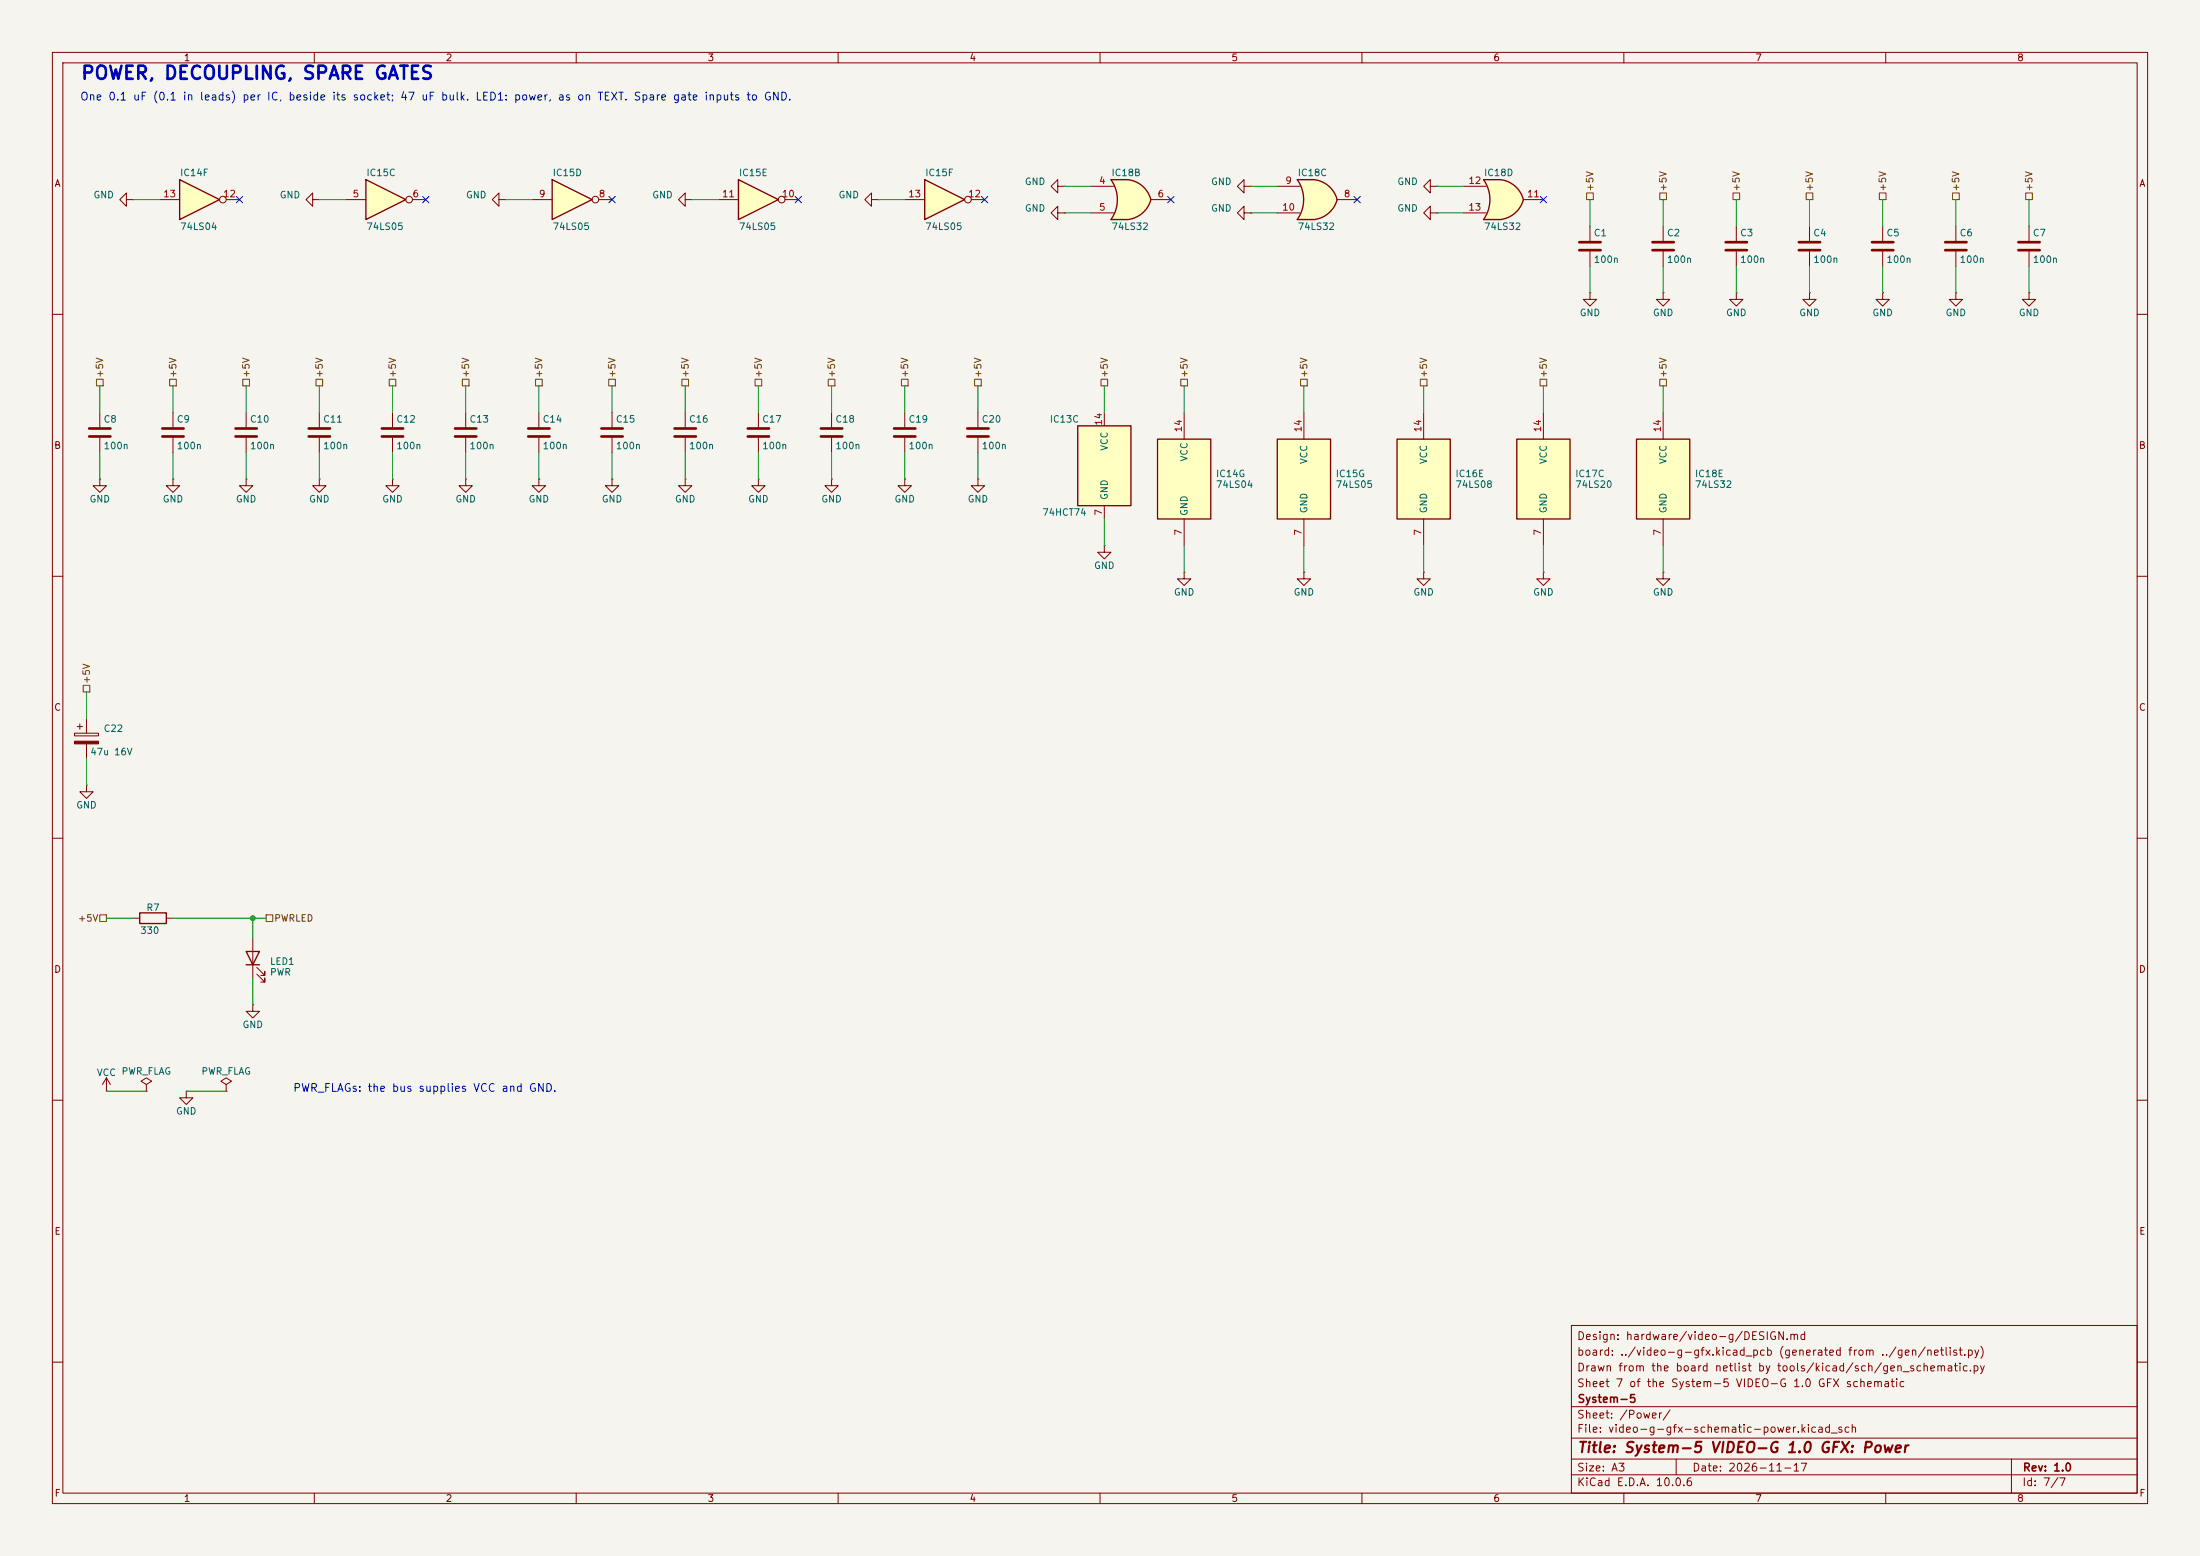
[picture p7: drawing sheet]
<svg xmlns="http://www.w3.org/2000/svg" width="420mm" height="297mm" viewBox="0 0 420 297" stroke-linecap="round" stroke-linejoin="round" font-family="sans-serif">
<path d="M0 0h420v297h-420z" fill="#f5f4ef" stroke="#f5f4ef" stroke-width=".19"/>
<g fill="none" stroke="#840000" stroke-width=".19">
<path d="M10 10h400v277h-400zM12 12h396v273h-396zM60 10v2M110 10v2M160 10v2M210 10v2M260 10v2M310 10v2M360 10v2M24.1 38.1v-1.3l-1.2 1.3 1.2 1.3v-1.3h1.3M25.4 38.1h.1M10 60h2"/>
<path d="M61 78.7v2.8M408 60h2M61 83.6v2.8M10 110h2M408 110h2M10 160h2M408 160h2M10 210h2M408 210h2M300 253h108v32h-108zM10 260h2M300 278.5h108"/>
<path d="M300 274.5h108M300 268.5h108M320 278.5v3M384 278.5v6.5M408 260h2M60 285v2M110 285v2M160 285v2M210 285v2M260 285v2M300 281.5h108M310 285v2"/>
<path d="M360 285v2"/>
</g>
<path d="M58.9 81.8h4.1M58.9 83.3h4.1" fill="none" stroke="#840000" stroke-width=".51"/>
<path d="M283.2 34.3h3.2M283.2 41.9h3.2" fill="none" stroke="#ffffc2" stroke-width=".19"/>
<g fill="#ffffc2" stroke="#ffffc2" stroke-width=".19">
<path d="M285.8 36.8l5 1.3a5.2 5.2 0 0 1-4.4 3.8z"/>
<path d="M286.4 34.3a5.1 5.1 0 0 1 4.4 3.8l-5 1.3z"/>
</g>
<path d="M283.2 34.3h3.2v7.6h-3.2a6.7 6.7 0 0 0 0-7.6z" fill="#ffffc2"/>
<path d="M283.2 34.3h3.2a5.1 5.1 0 0 1 4.4 3.8 5.2 5.2 0 0 1-4.4 3.8h-3.2a6.6 6.6 0 0 0 0-7.6z" fill="none" stroke="#840000" stroke-width=".25"/>
<path d="M279.4 35.6h4.3M290.8 38.1h3.8M279.4 40.6h4.3M186.7 91.4v1.3h1.3l-1.3 1.3-1.3-1.3h1.3M186.7 91.4h.1M294.6 109.2v1.3h1.3l-1.3 1.3-1.2-1.3h1.2M294.6 109.2h.1M317.5 109.2v1.3h1.3l-1.3 1.3-1.3-1.3h1.3M317.5 109.2h.1" fill="none" stroke="#840000" stroke-width=".19"/>
<path d="M176.5 34.3l7.6 3.8-7.6 3.8z" fill="#ffffc2"/>
<path d="M176.5 34.3l7.6 3.8-7.6 3.8z" fill="none" stroke="#840000" stroke-width=".25"/>
<g fill="none" stroke="#840000" stroke-width=".19">
<path d="M172.7 38.1h3.8M185.4 38.1h2.6"/>
<circle cx="184.8" cy="38.1" r=".63"/>
</g>
<path d="M289.6 83.8h10.1v15.3h-10.1z" fill="#ffffc2"/>
<path d="M289.6 83.8h10.1v15.3h-10.1z" fill="none" stroke="#840000" stroke-width=".25"/>
<path d="M294.6 78.7v5.1M294.6 99.1v5" fill="none" stroke="#840000" stroke-width=".19"/>
<path d="M312.4 83.8h10.2v15.3h-10.2z" fill="#ffffc2"/>
<path d="M312.4 83.8h10.2v15.3h-10.2z" fill="none" stroke="#840000" stroke-width=".25"/>
<path d="M166.4 38.1v-1.3l-1.3 1.3 1.3 1.3v-1.3h1.2M167.6 38.1h.1M317.5 78.7v5.1M317.5 99.1v5M271.8 109.2v1.3h1.2l-1.2 1.3-1.3-1.3h1.3M271.8 109.2h.1" fill="none" stroke="#840000" stroke-width=".19"/>
<path d="M266.7 83.8h10.2v15.3h-10.2z" fill="#ffffc2"/>
<path d="M266.7 83.8h10.2v15.3h-10.2z" fill="none" stroke="#840000" stroke-width=".25"/>
<path d="M271.8 78.7v5.1M271.8 99.1v5M248.9 109.2v1.3h1.3l-1.3 1.3-1.3-1.3h1.3M248.9 109.2h.1" fill="none" stroke="#840000" stroke-width=".19"/>
<path d="M243.8 83.8h10.2v15.3h-10.2z" fill="#ffffc2"/>
<path d="M243.8 83.8h10.2v15.3h-10.2z" fill="none" stroke="#840000" stroke-width=".25"/>
<g fill="none" stroke="#840000" stroke-width=".19">
<path d="M273 40.6v-1.2l-1.2 1.2 1.2 1.3v-1.3h1.3M274.3 40.6h.1M303.5 55.9v1.3h1.3l-1.3 1.2-1.2-1.2h1.2M303.5 55.9h.1M303.5 43.2v2.8M303.5 48v2.8M317.5 55.9v1.3h1.3l-1.3 1.2-1.3-1.2h1.3M317.5 55.9h.1M317.5 43.2v2.8M317.5 48v2.8M158.7 78.7v2.8M172.7 78.7v2.8"/>
<path d="M248.9 78.7v5.1M158.7 91.4v1.3h1.3l-1.3 1.3-1.2-1.3h1.2M158.7 91.4h.1M158.7 83.6v2.8M172.7 91.4v1.3h1.3l-1.3 1.3-1.3-1.3h1.3M172.7 91.4h.1M172.7 83.6v2.8M248.9 99.1v5"/>
</g>
<path d="M301.5 46.2h4.1M301.5 47.8h4.1M315.5 46.2h4M315.5 47.8h4M156.7 81.8h4.1M156.7 83.3h4.1M170.7 81.8h4.1M170.7 83.3h4.1" fill="none" stroke="#840000" stroke-width=".51"/>
<path d="M247.6 34.3h3.2M247.6 41.9h3.2" fill="none" stroke="#ffffc2" stroke-width=".19"/>
<g fill="#ffffc2" stroke="#ffffc2" stroke-width=".19">
<path d="M250.2 36.8l5.1 1.3a5.2 5.2 0 0 1-4.4 3.8z"/>
<path d="M250.9 34.3a5.1 5.1 0 0 1 4.4 3.8l-5 1.3z"/>
</g>
<path d="M247.6 34.3h3.2v7.6h-3.2a6.7 6.7 0 0 0 0-7.6z" fill="#ffffc2"/>
<path d="M247.6 34.3h3.2a5.1 5.1 0 0 1 4.5 3.8 5.2 5.2 0 0 1-4.4 3.8h-3.3a6.6 6.6 0 0 0 0-7.6z" fill="none" stroke="#840000" stroke-width=".25"/>
<path d="M243.8 35.6h4.4M255.3 38.1h3.8M243.8 40.6h4.4" fill="none" stroke="#840000" stroke-width=".19"/>
<path d="M141 34.3l7.6 3.8-7.6 3.8z" fill="#ffffc2"/>
<path d="M141 34.3l7.6 3.8-7.6 3.8zM26.7 174.2h5v2.1h-5z" fill="none" stroke="#840000" stroke-width=".25"/>
<g fill="none" stroke="#840000" stroke-width=".19">
<path d="M137.2 38.1h3.8M149.9 38.1h2.5M273 35.6v-1.3l-1.2 1.3 1.2 1.2v-1.2h1.3M274.3 35.6h.1M144.8 78.7v2.8M144.8 91.4v1.3h1.2l-1.2 1.3-1.3-1.3h1.3M144.8 91.4h.1M144.8 83.6v2.8M25.4 175.3h1.3M31.7 175.3h1.3M20.3 208.3h.1M20.3 205.7l-.7 1.3"/>
<path d="M20.3 205.7l.8 1.3M20.3 205.7v2.6"/>
<circle cx="149.2" cy="38.1" r=".63"/>
</g>
<path d="M142.7 81.8h4.1M142.7 83.3h4.1" fill="none" stroke="#840000" stroke-width=".51"/>
<path d="M212.1 34.3h3.2M212.1 41.9h3.2" fill="none" stroke="#ffffc2" stroke-width=".19"/>
<g fill="#ffffc2" stroke="#ffffc2" stroke-width=".19">
<path d="M214.7 36.8l5 1.3a5.2 5.2 0 0 1-4.4 3.8z"/>
<path d="M215.3 34.3a5.1 5.1 0 0 1 4.4 3.8l-5 1.3z"/>
</g>
<path d="M212.1 34.3h3.2v7.6h-3.2a6.7 6.7 0 0 0 0-7.6z" fill="#ffffc2"/>
<path d="M215.3 34.3h-3.2a6.6 6.6 0 0 1 0 7.6h3.2M215.3 34.3a5.1 5.1 0 0 1 4.4 3.8M219.7 38.1a5.2 5.2 0 0 1-4.4 3.8M47 181.6h2.5l-1.2 2.6zM47 184.2h2.5" fill="none" stroke="#840000" stroke-width=".25"/>
<g fill="none" stroke="#840000" stroke-width=".19">
<path d="M95.2 38.1v-1.3l-1.2 1.3 1.2 1.3v-1.3h1.3M96.5 38.1h.1M201.9 35.6v-1.3l-1.2 1.3 1.2 1.2v-1.2h1.3M203.2 35.6h.1M208.3 35.6h4.3M219.7 38.1h3.8M237.5 35.6v-1.3l-1.3 1.3 1.3 1.2v-1.2h1.3M238.8 35.6h.1M201.9 40.6v-1.2l-1.2 1.2 1.2 1.3v-1.3h1.3M203.2 40.6h.1M208.3 40.6h4.3M237.5 40.6v-1.2l-1.3 1.2 1.3 1.3v-1.3h1.3"/>
<path d="M238.8 40.6h.1M14.2 140h4.6v.5h-4.6zM14.7 138.7h1M15.2 138.2v1M16.5 137.2v2.8M16.5 149.9v1.2h1.3l-1.3 1.3-1.3-1.3h1.3M16.5 149.9h.1M16.5 142v2.8M48.3 179.1v7.6M48.3 191.8v1.2h1.2l-1.2 1.3-1.3-1.3h1.3M48.3 191.8h.1M49 185.9l1.5 1.6v-.8v.8h-.7"/>
<path d="M49 184.7l1.5 1.5v-.8v.8h-.7M27.9 207l1.1-.6-1.1-.7-1 .7 1 .6v1.3M27.9 208.3h.1M35.6 208.3v1.3h1.2l-1.2 1.2-1.3-1.2h1.3M35.6 208.3h.1M43.2 207l1-.6-1-.7-1 .7 1 .6v1.3M43.2 208.3h.1"/>
</g>
<path d="M14.2 141.5h4.6v.5h-4.6z" fill="#840000" stroke="#840000" stroke-width=".19"/>
<path d="M69.8 34.3l7.7 3.8-7.7 3.8z" fill="#ffffc2"/>
<path d="M69.8 34.3l7.7 3.8-7.7 3.8z" fill="none" stroke="#840000" stroke-width=".25"/>
<g fill="none" stroke="#840000" stroke-width=".19">
<path d="M66 38.1h3.8M78.7 38.1h2.6"/>
<circle cx="78.1" cy="38.1" r=".63"/>
</g>
<path d="M105.4 34.3l7.6 3.8-7.6 3.8z" fill="#ffffc2"/>
<path d="M105.4 34.3l7.6 3.8-7.6 3.8z" fill="none" stroke="#840000" stroke-width=".25"/>
<g fill="none" stroke="#840000" stroke-width=".19">
<path d="M101.6 38.1h3.8M114.3 38.1h2.5"/>
<circle cx="113.7" cy="38.1" r=".63"/>
</g>
<path d="M221 83.8h10.1v15.3h-10.1z" fill="#ffffc2"/>
<path d="M221 83.8h10.1v15.3h-10.1z" fill="none" stroke="#840000" stroke-width=".25"/>
<path d="M130.8 38.1v-1.3l-1.3 1.3 1.3 1.3v-1.3h1.3M132.1 38.1h.1M226.1 78.7v5.1M226.1 99.1v5M210.8 104.1v1.3h1.3l-1.3 1.3-1.3-1.3h1.3M210.8 104.1h.1" fill="none" stroke="#840000" stroke-width=".19"/>
<path d="M205.7 81.3h10.2v15.2h-10.2z" fill="#ffffc2"/>
<path d="M205.7 81.3h10.2v15.2h-10.2z" fill="none" stroke="#840000" stroke-width=".25"/>
<g fill="none" stroke="#840000" stroke-width=".19">
<path d="M59.7 38.1v-1.3l-1.3 1.3 1.3 1.3v-1.3h1.3M61 38.1h.1M331.5 55.9v1.3h1.2l-1.2 1.2-1.3-1.2h1.3M331.5 55.9h.1M331.5 43.2v2.8M331.5 48v2.8M345.4 55.9v1.3h1.3l-1.3 1.2-1.2-1.2h1.2M345.4 55.9h.1M345.4 43.2v2.8M345.4 48v2.8M359.4 55.9v1.3h1.3l-1.3 1.2-1.3-1.2h1.3M359.4 55.9h.1"/>
<path d="M359.4 43.2v2.8M359.4 48v2.8M373.4 43.2v2.8M373.4 48v2.8M387.3 55.9v1.3h1.3l-1.3 1.2-1.2-1.2h1.2M387.3 55.9h.1M387.3 43.2v2.8M387.3 48v2.8M19 78.7v2.8M33 78.7v2.8M47 78.7v2.8M74.9 78.7v2.8"/>
<path d="M88.9 78.7v2.8M102.9 78.7v2.8M116.8 78.7v2.8M130.8 78.7v2.8M186.7 78.7v2.8M210.8 78.7v2.6M19 91.4v1.3h1.3l-1.3 1.3-1.2-1.3h1.2M19 91.4h.1M19 83.6v2.8M33 91.4v1.3h1.3l-1.3 1.3-1.3-1.3h1.3M33 91.4h.1M33 83.6v2.8"/>
<path d="M47 91.4v1.3h1.3l-1.3 1.3-1.3-1.3h1.3M47 91.4h.1M47 83.6v2.8M61 91.4v1.3h1.2l-1.2 1.3-1.3-1.3h1.3M61 91.4h.1M74.9 91.4v1.3h1.3l-1.3 1.3-1.2-1.3h1.2M74.9 91.4h.1M74.9 83.6v2.8M88.9 91.4v1.3h1.3l-1.3 1.3-1.3-1.3h1.3M88.9 91.4h.1M88.9 83.6v2.8M102.9 91.4v1.3h1.2l-1.2 1.3-1.3-1.3h1.3"/>
<path d="M102.9 91.4h.1M102.9 83.6v2.8M116.8 91.4v1.3h1.3l-1.3 1.3-1.2-1.3h1.2M116.8 91.4h.1M116.8 83.6v2.8M130.8 91.4v1.3h1.3l-1.3 1.3-1.3-1.3h1.3M130.8 91.4h.1M130.8 83.6v2.8M186.7 83.6v2.8M210.8 96.5v2.6M226.1 109.2v1.3h1.2l-1.2 1.3-1.3-1.3h1.3M226.1 109.2h.1"/>
</g>
<g fill="none" stroke="#840000" stroke-width=".51">
<path d="M329.4 46.2h4.1M329.4 47.8h4.1M343.4 46.2h4.1M343.4 47.8h4.1M357.4 46.2h4M357.4 47.8h4M371.3 46.2h4.1M371.3 47.8h4.1M385.3 46.2h4.1M385.3 47.8h4.1M17 81.8h4.1M17 83.3h4.1"/>
<path d="M31 81.8h4.1M31 83.3h4.1M45 81.8h4M45 83.3h4M72.9 81.8h4.1M72.9 83.3h4.1M86.9 81.8h4M86.9 83.3h4M100.8 81.8h4.1M100.8 83.3h4.1M114.8 81.8h4.1M114.8 83.3h4.1"/>
<path d="M128.8 81.8h4M128.8 83.3h4M184.7 81.8h4M184.7 83.3h4"/>
</g>
<path d="M34.3 34.3l7.6 3.8-7.6 3.8z" fill="#ffffc2"/>
<path d="M34.3 34.3l7.6 3.8-7.6 3.8z" fill="none" stroke="#840000" stroke-width=".25"/>
<g fill="none" stroke="#840000" stroke-width=".19">
<path d="M30.5 38.1h3.8M43.2 38.1h2.5M373.4 55.9v1.3h1.2l-1.2 1.2-1.3-1.2h1.3M373.4 55.9h.1"/>
<circle cx="42.5" cy="38.1" r=".63"/>
</g>
<g fill="none" stroke="#725600" stroke-width=".19">
<path d="M302.9 36.8h1.3v1.3h-1.3zM316.9 36.8h1.2v1.3h-1.2zM330.8 36.8h1.3v1.3h-1.3zM344.8 36.8h1.3v1.3h-1.3zM358.8 36.8h1.2v1.3h-1.2zM372.7 36.8h1.3v1.3h-1.3zM386.7 36.8h1.3v1.3h-1.3zM18.4 72.4h1.3v1.3h-1.3zM32.4 72.4h1.3v1.3h-1.3zM46.4 72.4h1.2v1.3h-1.2zM60.3 72.4h1.3v1.3h-1.3zM74.3 72.4h1.3v1.3h-1.3z"/>
<path d="M88.3 72.4h1.2v1.3h-1.2zM102.2 72.4h1.3v1.3h-1.3zM116.2 72.4h1.3v1.3h-1.3zM130.2 72.4h1.2v1.3h-1.2zM144.1 72.4h1.3v1.3h-1.3zM158.1 72.4h1.3v1.3h-1.3zM172.1 72.4h1.3v1.3h-1.3zM186.1 72.4h1.2v1.3h-1.2zM210.2 72.4h1.3v1.3h-1.3zM225.4 72.4h1.3v1.3h-1.3zM248.3 72.4h1.3v1.3h-1.3zM271.1 72.4h1.3v1.3h-1.3z"/>
<path d="M294 72.4h1.3v1.3h-1.3zM316.9 72.4h1.2v1.3h-1.2zM15.9 130.8h1.2v1.3h-1.2zM19 174.6h1.3v1.3h-1.3zM50.8 174.6h1.3v1.3h-1.3z"/>
</g>
<g fill="none" stroke="#009600" stroke-width=".19">
<path d="M25.4 38.1h5.1M61 38.1h5M96.5 38.1h5.1M132.1 38.1h5.1M167.6 38.1h5.1M203.2 35.6h5.1M238.8 35.6h5M274.3 35.6h5.1M303.5 38.1v5.1M317.5 38.1v5.1M331.5 38.1v5.1M345.4 38.1v5.1"/>
<path d="M359.4 38.1v5.1M373.4 38.1v5.1M387.3 38.1v5.1M203.2 40.6h5.1M238.8 40.6h5M274.3 40.6h5.1M303.5 50.8v5.1M317.5 50.8v5.1M331.5 50.8v5.1M345.4 50.8v5.1M359.4 50.8v5.1M373.4 50.8v5.1"/>
<path d="M387.3 50.8v5.1M19 73.7v5M33 73.7v5M47 73.7v5M61 73.7v5M74.9 73.7v5M88.9 73.7v5M102.9 73.7v5M116.8 73.7v5M130.8 73.7v5M144.8 73.7v5M158.7 73.7v5"/>
<path d="M172.7 73.7v5M186.7 73.7v5M210.8 73.7v5M226.1 73.7v5M248.9 73.7v5M271.8 73.7v5M294.6 73.7v5M317.5 73.7v5M19 86.4v5M33 86.4v5M47 86.4v5M61 86.4v5"/>
<path d="M74.9 86.4v5M88.9 86.4v5M102.9 86.4v5M116.8 86.4v5M130.8 86.4v5M144.8 86.4v5M158.7 86.4v5M172.7 86.4v5M186.7 86.4v5M210.8 99.1v5M226.1 104.1v5.1M248.9 104.1v5.1"/>
<path d="M271.8 104.1v5.1M294.6 104.1v5.1M317.5 104.1v5.1M16.5 132.1v5.1M16.5 144.8v5.1M20.3 175.3h5.1M33 175.3h17.8M48.3 175.3v3.8M48.3 186.7v5.1M20.3 208.3h7.6M35.6 208.3h7.6"/>
</g>
<g fill="none" stroke="#000084" stroke-width=".19">
<path d="M45.1 37.5l1.2 1.2M46.3 37.5l-1.2 1.2M80.7 37.5l1.2 1.2M81.9 37.5l-1.2 1.2M116.2 37.5l1.2 1.2M117.4 37.5l-1.2 1.2M151.8 37.5l1.2 1.2M153 37.5l-1.2 1.2M187.4 37.5l1.2 1.2M188.6 37.5l-1.2 1.2M222.9 37.5l1.2 1.2M224.1 37.5l-1.2 1.2"/>
<path d="M258.5 37.5l1.2 1.2M259.7 37.5l-1.2 1.2M294 37.5l1.2 1.2M295.2 37.5l-1.2 1.2"/>
</g>
<circle cx="48.3" cy="175.3" r=".46" fill="#009600" stroke="#009600" stroke-width=".19"/>
<text font-size="2.5" fill="#0000c2" x="15.3" y="15.8">POWER, DECOUPLING, SPARE GATES</text>
<text font-size="2" fill="#840000" x="301" y="277.8">Title: System-5 VIDEO-G 1.0 GFX: Power</text>
<g font-size="1.5" fill="#0000c2">
<text x="15.2" y="19.5">One 0.1 uF (0.1 in leads) per IC, beside its socket; 47 uF bulk. LED1: power, as on TEXT. Spare gate inputs to GND.</text>
<text x="55.8" y="208.8">PWR_FLAGs: the bus supplies VCC and GND.</text>
</g>
<g font-size="1.5" fill="#840000">
<text x="300.9" y="256.1">Design: hardware/video-g/DESIGN.md</text>
<text x="300.9" y="262.1">Drawn from the board netlist by tools/kicad/sch/gen_schematic.py</text>
<text x="300.9" y="259.1">board: ../video-g-gfx.kicad_pcb (generated from ../gen/netlist.py)</text>
<text x="300.9" y="265.1">Sheet 7 of the System-5 VIDEO-G 1.0 GFX schematic</text>
<text x="301" y="268.1">System-5</text>
<text x="300.9" y="273.8">File: video-g-gfx-schematic-power.kicad_sch</text>
<text x="300.9" y="271.1">Sheet: /Power/</text>
<text x="300.9" y="281.2">Size: A3</text>
<text x="322.9" y="281.2">Date: 2026-11-17</text>
<text x="386" y="281.2">Rev: 1.0</text>
<text x="300.9" y="284">KiCad E.D.A. 10.0.6</text>
<text x="385.9" y="284">Id: 7/7</text>
</g>
<g font-size="1.3" fill="#840000">
<text x="35" y="12">1</text>
<text x="85" y="12">2</text>
<text x="135" y="12">3</text>
<text x="185" y="12">4</text>
<text x="235" y="12">5</text>
<text x="285" y="12">6</text>
<text x="335" y="12">7</text>
<text x="385" y="12">8</text>
<text x="10.3" y="36">A</text>
<text x="408.3" y="36">A</text>
<text x="10.2" y="86">B</text>
<text x="408.2" y="86">B</text>
<text x="10.2" y="136">C</text>
<text x="408.2" y="136">C</text>
<text x="10.2" y="186">D</text>
<text x="408.2" y="186">D</text>
<text x="10.3" y="236">E</text>
<text x="408.3" y="236">E</text>
<text x="10.3" y="286">F</text>
<text x="35" y="287">1</text>
<text x="85" y="287">2</text>
<text x="135" y="287">3</text>
<text x="185" y="287">4</text>
<text x="235" y="287">5</text>
<text x="285" y="287">6</text>
<text x="335" y="287">7</text>
<text x="385" y="287">8</text>
<text x="408.3" y="286">F</text>
</g>
<g font-size="1.3" fill="#006464">
<text x="34.3" y="33.9">IC14F</text>
<text x="69.8" y="33.9">IC15C</text>
<text x="105.4" y="33.9">IC15D</text>
<text x="141" y="33.9">IC15E</text>
<text x="176.5" y="33.9">IC15F</text>
<text x="195.5" y="35.6">GND</text>
<text x="212.1" y="33.9">IC18B</text>
<text x="231.1" y="35.6">GND</text>
<text x="247.6" y="33.9">IC18C</text>
<text x="266.7" y="35.6">GND</text>
<text x="283.2" y="33.9">IC18D</text>
<text x="17.7" y="38.2">GND</text>
<text x="53.3" y="38.2">GND</text>
<text x="88.9" y="38.2">GND</text>
<text x="124.4" y="38.2">GND</text>
<text x="160" y="38.2">GND</text>
<text x="195.5" y="40.7">GND</text>
<text x="231.1" y="40.7">GND</text>
<text x="266.7" y="40.7">GND</text>
<text x="34.3" y="44.2">74LS04</text>
<text x="69.8" y="44.2">74LS05</text>
<text x="105.4" y="44.2">74LS05</text>
<text x="141" y="44.2">74LS05</text>
<text x="176.5" y="44.2">74LS05</text>
<text x="212.1" y="44.2">74LS32</text>
<text x="247.6" y="44.2">74LS32</text>
<text x="283.2" y="44.2">74LS32</text>
<text x="304.1" y="45.4">C1</text>
<text x="318.1" y="45.4">C2</text>
<text x="332.1" y="45.4">C3</text>
<text x="346.1" y="45.4">C4</text>
<text x="360" y="45.4">C5</text>
<text x="374" y="45.4">C6</text>
<text x="388" y="45.4">C7</text>
<text x="304.1" y="50.5">100n</text>
<text x="318.1" y="50.5">100n</text>
<text x="332.1" y="50.5">100n</text>
<text x="346.1" y="50.5">100n</text>
<text x="360" y="50.5">100n</text>
<text x="374" y="50.5">100n</text>
<text x="388" y="50.5">100n</text>
<text x="301.5" y="60.7">GND</text>
<text x="315.4" y="60.7">GND</text>
<text x="329.4" y="60.7">GND</text>
<text x="343.4" y="60.7">GND</text>
<text x="357.3" y="60.7">GND</text>
<text x="371.3" y="60.7">GND</text>
<text x="385.3" y="60.7">GND</text>
<text x="19.7" y="81">C8</text>
<text x="33.6" y="81">C9</text>
<text x="47.6" y="81">C10</text>
<text x="61.6" y="81">C11</text>
<text x="75.5" y="81">C12</text>
<text x="89.5" y="81">C13</text>
<text x="103.5" y="81">C14</text>
<text x="117.5" y="81">C15</text>
<text x="131.4" y="81">C16</text>
<text x="145.4" y="81">C17</text>
<text x="159.4" y="81">C18</text>
<text x="173.3" y="81">C19</text>
<text x="187.3" y="81">C20</text>
<text x="200.3" y="81">IC13C</text>
<text x="19.7" y="86.1">100n</text>
<text x="33.6" y="86.1">100n</text>
<text x="47.6" y="86.1">100n</text>
<text x="61.6" y="86.1">100n</text>
<text x="75.5" y="86.1">100n</text>
<text x="89.5" y="86.1">100n</text>
<text x="103.5" y="86.1">100n</text>
<text x="117.5" y="86.1">100n</text>
<text x="131.4" y="86.1">100n</text>
<text x="145.4" y="86.1">100n</text>
<text x="159.4" y="86.1">100n</text>
<text x="173.3" y="86.1">100n</text>
<text x="187.3" y="86.1">100n</text>
<text x="211.8" y="86.2" transform="rotate(-90 211.8 86.2)">VCC</text>
<text x="227" y="88.2" transform="rotate(-90 227 88.2)">VCC</text>
<text x="249.9" y="88.7" transform="rotate(-90 249.9 88.7)">VCC</text>
<text x="272.7" y="88.7" transform="rotate(-90 272.7 88.7)">VCC</text>
<text x="295.6" y="88.7" transform="rotate(-90 295.6 88.7)">VCC</text>
<text x="318.5" y="88.7" transform="rotate(-90 318.5 88.7)">VCC</text>
<text x="211.8" y="95.5" transform="rotate(-90 211.8 95.5)">GND</text>
<text x="232" y="91.4">IC14G</text>
<text x="232" y="93.4">74LS04</text>
<text x="254.9" y="91.4">IC15G</text>
<text x="254.9" y="93.4">74LS05</text>
<text x="277.7" y="91.4">IC16E</text>
<text x="277.7" y="93.4">74LS08</text>
<text x="300.6" y="91.4">IC17C</text>
<text x="300.6" y="93.4">74LS20</text>
<text x="323.5" y="91.4">IC18E</text>
<text x="323.5" y="93.4">74LS32</text>
<text x="17" y="96.2">GND</text>
<text x="31" y="96.2">GND</text>
<text x="44.9" y="96.2">GND</text>
<text x="58.9" y="96.2">GND</text>
<text x="72.9" y="96.2">GND</text>
<text x="86.8" y="96.2">GND</text>
<text x="100.8" y="96.2">GND</text>
<text x="114.8" y="96.2">GND</text>
<text x="128.7" y="96.2">GND</text>
<text x="142.7" y="96.2">GND</text>
<text x="156.7" y="96.2">GND</text>
<text x="170.7" y="96.2">GND</text>
<text x="184.6" y="96.2">GND</text>
<text x="198.9" y="98.8">74HCT74</text>
<text x="227" y="98.6" transform="rotate(-90 227 98.6)">GND</text>
<text x="249.9" y="98.1" transform="rotate(-90 249.9 98.1)">GND</text>
<text x="272.7" y="98.1" transform="rotate(-90 272.7 98.1)">GND</text>
<text x="295.6" y="98.1" transform="rotate(-90 295.6 98.1)">GND</text>
<text x="318.5" y="98.1" transform="rotate(-90 318.5 98.1)">GND</text>
<text x="208.8" y="108.9">GND</text>
<text x="224" y="114">GND</text>
<text x="246.9" y="114">GND</text>
<text x="269.7" y="114">GND</text>
<text x="292.6" y="114">GND</text>
<text x="315.4" y="114">GND</text>
<text x="19.7" y="140">C22</text>
<text x="17.1" y="144.5">47u 16V</text>
<text x="14.4" y="154.6">GND</text>
<text x="26.7" y="178.6">330</text>
<text x="27.8" y="174.2">R7</text>
<text x="51.4" y="184.5">LED1</text>
<text x="51.4" y="186.5">PWR</text>
<text x="46.2" y="196.5">GND</text>
<text x="18.4" y="205.7">VCC PWR_FLAG</text>
<text x="38.3" y="205.4">PWR_FLAG</text>
<text x="33.5" y="213.1">GND</text>
</g>
<g font-size="1.3" fill="#a90000">
<text x="209.7" y="35.4">4</text>
<text x="245.3" y="35.4">9</text>
<text x="280.2" y="35.4">12</text>
<text x="31" y="38">13</text>
<text x="42.5" y="38">12</text>
<text x="67.2" y="38">5</text>
<text x="78.6" y="38">6</text>
<text x="102.8" y="38">9</text>
<text x="114.2" y="38">8</text>
<text x="137.7" y="38">11</text>
<text x="149.2" y="38">10</text>
<text x="173.3" y="38">13</text>
<text x="184.7" y="38">12</text>
<text x="209.7" y="40.5">5</text>
<text x="220.9" y="38">6</text>
<text x="244.7" y="40.5">10</text>
<text x="256.4" y="38">8</text>
<text x="280.2" y="40.5">13</text>
<text x="291.4" y="38">11</text>
<text x="210.7" y="81.3" transform="rotate(-90 210.7 81.3)">14</text>
<text x="225.9" y="82.6" transform="rotate(-90 225.9 82.6)">14</text>
<text x="248.8" y="82.6" transform="rotate(-90 248.8 82.6)">14</text>
<text x="271.6" y="82.6" transform="rotate(-90 271.6 82.6)">14</text>
<text x="294.5" y="82.6" transform="rotate(-90 294.5 82.6)">14</text>
<text x="317.4" y="82.6" transform="rotate(-90 317.4 82.6)">14</text>
<text x="210.7" y="98.5" transform="rotate(-90 210.7 98.5)">7</text>
<text x="225.9" y="102.3" transform="rotate(-90 225.9 102.3)">7</text>
<text x="248.8" y="102.3" transform="rotate(-90 248.8 102.3)">7</text>
<text x="271.6" y="102.3" transform="rotate(-90 271.6 102.3)">7</text>
<text x="294.5" y="102.3" transform="rotate(-90 294.5 102.3)">7</text>
<text x="317.4" y="102.3" transform="rotate(-90 317.4 102.3)">7</text>
</g>
<g font-size="1.3" fill="#725600">
<text x="304.5" y="36.7" transform="rotate(-90 304.5 36.7)">+5V</text>
<text x="318.5" y="36.7" transform="rotate(-90 318.5 36.7)">+5V</text>
<text x="332.4" y="36.7" transform="rotate(-90 332.4 36.7)">+5V</text>
<text x="346.4" y="36.7" transform="rotate(-90 346.4 36.7)">+5V</text>
<text x="360.4" y="36.7" transform="rotate(-90 360.4 36.7)">+5V</text>
<text x="374.3" y="36.7" transform="rotate(-90 374.3 36.7)">+5V</text>
<text x="388.3" y="36.7" transform="rotate(-90 388.3 36.7)">+5V</text>
<text x="20" y="72.2" transform="rotate(-90 20 72.2)">+5V</text>
<text x="34" y="72.2" transform="rotate(-90 34 72.2)">+5V</text>
<text x="48" y="72.2" transform="rotate(-90 48 72.2)">+5V</text>
<text x="61.9" y="72.2" transform="rotate(-90 61.9 72.2)">+5V</text>
<text x="75.9" y="72.2" transform="rotate(-90 75.9 72.2)">+5V</text>
<text x="89.9" y="72.2" transform="rotate(-90 89.9 72.2)">+5V</text>
<text x="103.8" y="72.2" transform="rotate(-90 103.8 72.2)">+5V</text>
<text x="117.8" y="72.2" transform="rotate(-90 117.8 72.2)">+5V</text>
<text x="131.8" y="72.2" transform="rotate(-90 131.8 72.2)">+5V</text>
<text x="145.7" y="72.2" transform="rotate(-90 145.7 72.2)">+5V</text>
<text x="159.7" y="72.2" transform="rotate(-90 159.7 72.2)">+5V</text>
<text x="173.7" y="72.2" transform="rotate(-90 173.7 72.2)">+5V</text>
<text x="187.7" y="72.2" transform="rotate(-90 187.7 72.2)">+5V</text>
<text x="211.8" y="72.2" transform="rotate(-90 211.8 72.2)">+5V</text>
<text x="227" y="72.2" transform="rotate(-90 227 72.2)">+5V</text>
<text x="249.9" y="72.2" transform="rotate(-90 249.9 72.2)">+5V</text>
<text x="272.7" y="72.2" transform="rotate(-90 272.7 72.2)">+5V</text>
<text x="295.6" y="72.2" transform="rotate(-90 295.6 72.2)">+5V</text>
<text x="318.5" y="72.2" transform="rotate(-90 318.5 72.2)">+5V</text>
<text x="17.5" y="130.6" transform="rotate(-90 17.5 130.6)">+5V</text>
<text x="14.8" y="176.2">+5V</text>
<text x="52.2" y="176.2">PWRLED</text>
</g>
</svg>
